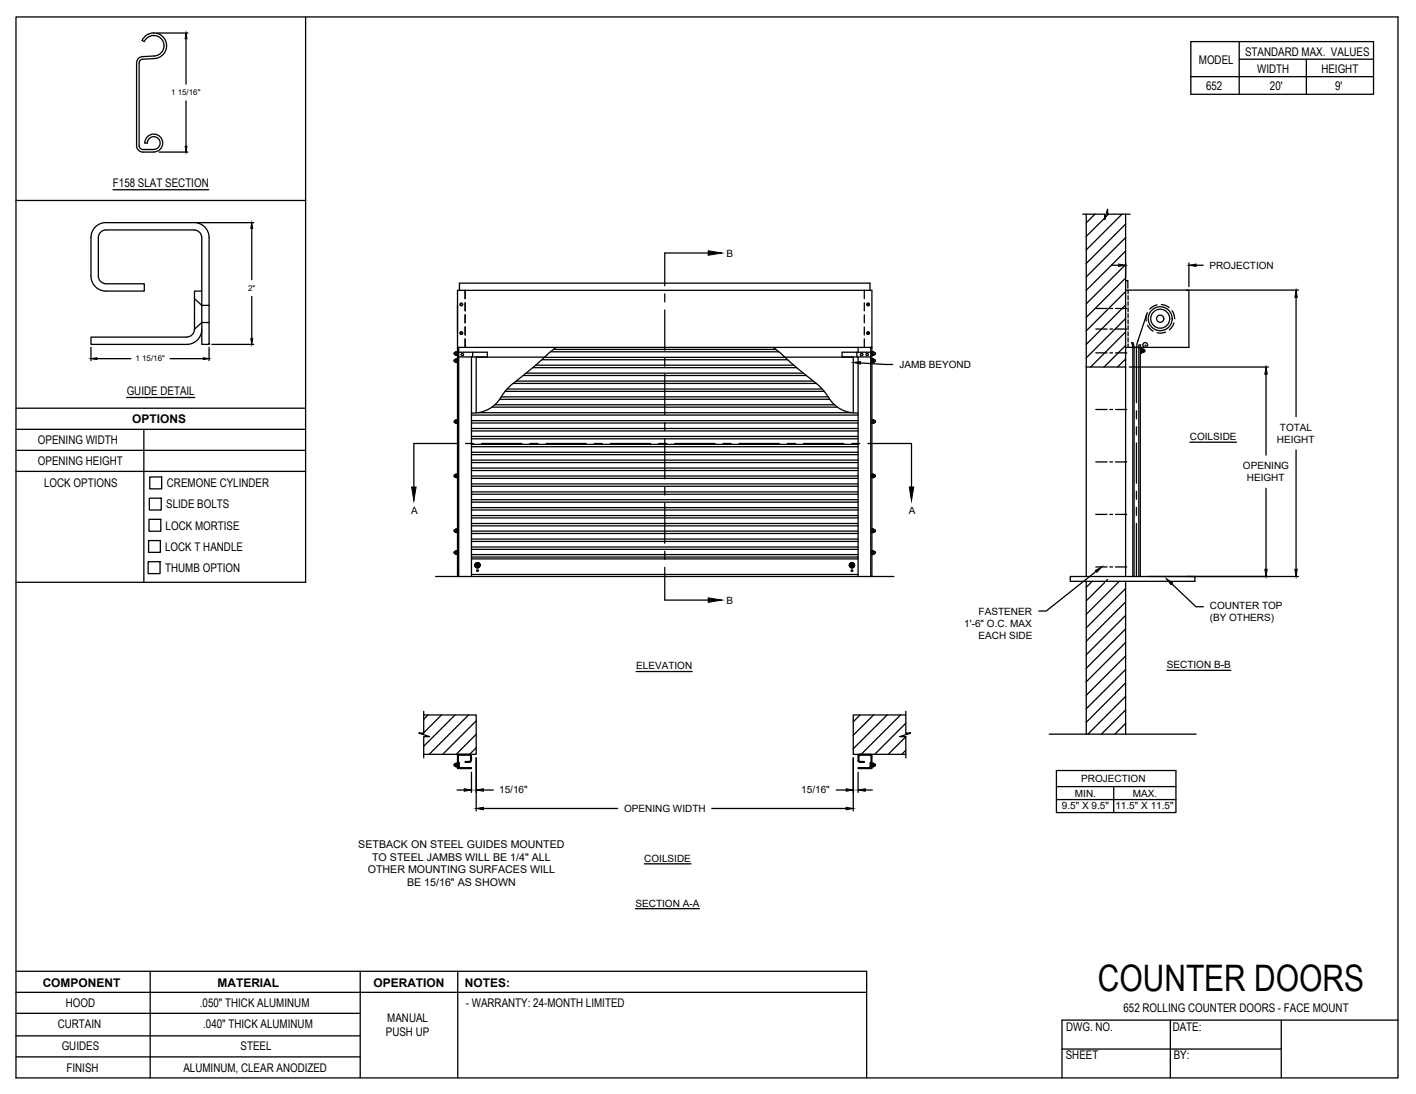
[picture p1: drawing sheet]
<svg xmlns="http://www.w3.org/2000/svg" width="279mm" height="216mm" viewBox="0 0 279 216" stroke-linecap="round" stroke-linejoin="round" font-family="sans-serif">
<!-- layer: ANNOTATIONS -->
<g fill="none" stroke="#000" stroke-width=".25">
<path d="M30.9 6.5h6.2M36.7 7.6v9M36.7 19.9v9M31.4 30h5.7M38.9 43.9h11.2M49.7 45.1v10.1M49.7 58.5v8.3M219.3 52.3h1.4M222.1 51.9v2.8M234.1 57.3h22.1M234.6 51.9v4.7M236 52.3h1.4"/>
<path d="M255.7 58.7v23.5M17.9 68.5v2.7M19.1 70.8h6.7M33.5 70.8h6.6M41.3 68.5v2.7M41.8 68h8.3M169.8 71.6l6.3 .3M222.8 72.4h27.5M249.8 73.9v15.9M234.8 87.3h9.2M249.8 96.4v16M255.7 88.8v23.6"/>
<path d="M216.3 112.8l-9.9 7.8h-1.4M226.6 113.8h29.6M231.2 115.2l4.8 4.5h1.4M125.5 132.5h11.1M230.2 132.3h12.6M90.2 155.9h1.4M93 152.4v4M94 149.6v10.4M95.4 159.6h26.5M95.4 155.9h1.9M140.4 159.6h26.6M165 155.9h2"/>
<path d="M168.4 149.6v10.4M169.3 152.4v4M170.7 155.9h1.4M208.4 152.1h23.6v8.3h-23.6zM208.4 155.2h23.6M208.4 157.8h23.6M219.8 155.2v5.2M125.4 179.3h12.6M127.1 170.5h9.2"/>
</g>
<g fill="#000" stroke="#000" stroke-width=".2">
<path d="M36.7 6.5l.2 1.1h-.4zM36.5 28.9h.4l-.2 1.1zM49.7 43.9l.2 1.2h-.4zM220.7 52.1l1.4 .2-1.4 .3zM234.6 52.3l1.4-.2v.5zM255.7 57.3l.3 1.4h-.5zM17.9 70.8l1.2-.2v.4zM40.1 70.6l1.2 .2-1.2 .2zM49.5 66.8h.4l-.2 1.2zM168.4 71.5l1.4-.1v.5zM249.8 72.4l.2 1.5h-.4zM216.1 112.6l1.3-.7-1 1z"/>
<path d="M230.2 114.2l1.2 .8-.3 .4zM249.6 112.4h.4l-.2 1.4zM255.5 112.4h.5l-.3 1.4zM91.6 155.7l1.4 .2-1.4 .2zM94 159.6l1.4-.3v.5zM94 155.9l1.4-.2v.4zM167 159.3l1.4 .3-1.4 .2zM167 155.7l1.4 .2-1.4 .2zM169.3 155.9l1.4-.2v.4z"/>
</g>
<!-- layer: SECTION CUTS -->
<g fill="none" stroke="#000" stroke-width=".25">
<path d="M131.2 58v1.6M139.7 49.9h-8.5v6.5M131.2 61.2v7.9M131.2 70.7v1.6M131.2 73.9v7.9M90.3 87.5h-8.6v8.6M91.9 87.5h1.6M95 87.5h8M104.6 87.5h1.6M107.7 87.5h8M117.3 87.5h1.6M120.4 87.5h8"/>
<path d="M130 87.5h1.6M131.2 83.4v1.6M131.2 86.6v7.9M131.2 96.1v1.6M131.2 99.3v7.9M133.1 87.5h8M142.7 87.5h1.6M145.8 87.5h8M155.4 87.5h1.6M158.5 87.5h8M168.1 87.5h1.6M171.2 87.5h8.7v8.6"/>
<path d="M131.2 108.8v1.6M131.2 112v6.4h8.5"/>
</g>
<path d="M139.7 49.5l2.8 .4-2.8 .5zM81.2 96.1h.9l-.4 2.7zM179.4 96.1h.9l-.4 2.7zM139.7 118l2.8 .4-2.8 .5z" fill="#000" stroke="#000" stroke-width=".2"/>
<!-- layer: PUSH UP -->
<g fill="none" stroke="#000" stroke-width=".25">
<path d="M90.7 57.3v-1.4h81v1.4M91.8 57.3v1.6M91.8 59.8v1.5M170.5 57.3v1.6M170.5 59.8v1.5M213.6 42.3h4.4v1l.5-2v1h4.5M214.3 42.3v71.5M216 42.3l-1.7 1.7M218 43l-3.7 3.7M218.7 42.3l-.6 .6M221.4 42.3l-7.1 7M222.1 57.3h12.5v11.3h-12.5"/>
<path d="M222.1 55.4h.4v1.5M222.1 44.2l-7.8 7.8M222.1 46.9l-7.8 7.8M222.1 49.5l-7.8 7.8M222.1 52.2l-7.8 7.8M222.1 42.3v71.5M222.1 54.9l-7.8 7.7M222.1 57.5l-7.8 7.8M222.6 57.3v.7M222.6 58.4v.7M222.6 59.5v.8M89.6 69.6v.3"/>
<path d="M89.6 71v.3M89.7 69.6l.2-.1v.6l-.1-.1M89.7 69.9l.1 .1M89.7 71.4h.1M89.8 71h-.1M89.8 71.4h.1M89.9 70.9h-.1M89.9 70.9v.6M90 69.6v.4M90 71.3l-.1-.4 .3-.1 .1 .7h-.4l.1-.1h.2M90 69.9v.2M90 71h.2"/>
<path d="M90 69.6h.2M90 70h.2M90.2 69.6v-.2h-.2v.2M90.2 69.9v.2h-.2M90.2 69.6v.4M90.3 68.6h81.7v-11.3h-81.7v56.5M90.5 68.6v45.2M90.5 69.5h5.7v.9h-5.7M91.8 62.1v1.6M91.8 64.5v1.6M91.8 66.9v1.7M93 70.4v43.4"/>
<path d="M93.3 69.5v.9M97.7 79.9h67M98.6 78.8h65.1M98.8 78.4a6.3 6.3 0 0 1-5.8 3.1M98.9 78.3h64.5M99.7 77.2h62.9M100.1 76.8h62.1M101.3 75.6l-1.4 1.3-1.1 1.5M101.9 75.2h58.6M103.2 74.1h55.9M103.8 73.6h54.7M105.1 72.6h52.1"/>
<path d="M105.7 72.1h50.9M106.9 71h48.5M107.4 70.5h47.5M107.5 70.5h-13.5v11M108.6 69.4h45.1M109.2 69h43.9M109.7 68.6l-1.4 1.1a67.4 67.4 0 0 1-7 5.9M152.5 68.6l8.5 7-59.7 .1M154.8 70.5h13.6v11M161 75.6l1.8 1.8a7.3 7.3 0 0 0 4.9 4l1.6 .1M169.1 69.5v.9M169.3 68.6v.9"/>
<path d="M169.3 70.4v43.4M170.5 62.1v1.6M170.5 64.5v1.6M170.5 66.9v1.7M171.8 69.5h-5.6v.9h5.6M171.8 68.6v45.2M172 68.6v45.2M172.1 71.4v.1M172.1 69.9v.2M172.1 71h.2M172.1 71.4h.3M172.1 70.1h.3"/>
<path d="M172.1 69.6h.2l.1 .4h-.3zM172.3 70.8v.2M172.3 69.4v.2M172.3 71.4v.1h-.2M172.3 69.9v.2M172.3 71v.3M172.3 70.8l-.2 .1v.4M172.3 69.4h-.2v.2M172.4 70.9h.1M172.4 70.9v.6M172.5 71.4h-.1M172.5 69.5h-.1v.5h.1"/>
<path d="M172.5 71l.2 .2-.2 .2M172.5 69.6h.2M172.7 69.6v.3l-.2 .1M214.3 72.4h7.8M216.2 69.6h2.2M216.2 64.9h2.2M216.2 60.9h2.2M219 69.6h.5M219 64.9h.5M219 60.9h.5M220.1 69.6h2.2M220.1 64.9h2.2"/>
<path d="M220.1 60.9h2.2M222.1 60.2l-7.8 7.8M222.1 62.9l-7.8 7.7M222.1 65.5l-6.9 6.9M222.1 68.2l-4.3 4.2M222.1 70.8l-1.6 1.6M222.6 60.7v.8M222.6 61.9v.8M222.6 63.1v.8M222.6 64.3v.8M222.6 65.5v.8M222.6 66.7v.8"/>
<path d="M222.6 67.9v.7M223.8 68.6l-.1-.3a.61 .61 0 0 0-.4-.7l.2 1v45.2M223.8 68.6h1.2v45.2M223.8 68.6v45.2M224.5 67.2l-.3 1.8v10.5M224.8 68.1l-.1 45.7M224.8 68.1h.3M225 68.8h.2v.9h-.2M225.1 68.1l-.1 .4M225.3 69.4v.2h.3l-.1-.2M225.3 69v-.1h.2v.1M225.3 69.4h.2"/>
<path d="M225.3 69.4v-.4l.2 .1v.3M225.8 69.1v.3M225.8 69.1l-.2-.1v.5l.2-.1M226 68.1l.2 .2h.2a.47 .47 0 0 0-.4-.7 .47 .47 0 0 0-.5 .5 .47 .47 0 0 0 .5 .5M226.3 62l-1.8 5.2M226.4 61.7l-.3 1 .1 .7M226.4 64.2l.5 .7 .6 .5M228.3 60.2l-.6 .2-.8 .6M229.2 60.1l.8 .2 .7 .4M230 65.5l-.9 .2h-.8M231.3 61.3l.3 .7 .2 .9M231.6 63.7l-.2 .6-.7 .8"/>
<path d="M89.6 93.8v.3M89.7 93.8l.2-.2v.6l-.1-.1M89.7 94.1h.1M89.7 83l-.1 .3 .2 .1M89.8 83l.1-.1v.6l-.1-.1M89.8 83l-.1 .1M90 93.7v.4M90 94.1v.1M90 93.5v.2M90 83.4h.2M90 93.6h.2M90 93.7h.2"/>
<path d="M90 94.1h.2M90 83v.4M90 83.4v.1M90 83v-.1h.3l-.1 .5M90 83h.3M90.2 93.5v.2M90.2 94.1v.2h-.2M90.2 93.7v.4M90.2 83.4v.1h-.2M93 97.5h76.3M93 97.1h76.3M93 98.6h76.3"/>
<path d="M93 99.1h76.3M93 94.4h76.3M93 93.9h76.3M93 95.5h76.3M93 96h76.3M93 91.3h76.3M93 90.8h76.3M93 92.4h76.3M93 92.9h76.3M93 88.2h76.3M93 87.7h76.3M93 89.3h76.3"/>
<path d="M93 89.7h76.3M93 86.6h76.3M93 86.1h76.3M93 83.5h76.3M93 83h76.3M93 84.6h76.3M93 85h76.3M93 81.9h76.3M94.5 81.4h73.4M97.1 80.3h68.1M172.1 94.1v.2M172.1 94.3h.3"/>
<path d="M172.1 93.6h.2M172.1 93.5v.2M172.1 83v.4M172.1 93.7h.2l.1 .4h-.3zM172.1 83.4v.1h.3M172.1 83v-.2h.3l-.1 .2M172.1 83h.3M172.1 83.4h.3M172.3 93.5v.2M172.3 94.1v.1M172.4 83.4v.1M172.4 83v.4"/>
<path d="M172.5 83l-.1-.1v.6l.1-.1M172.5 93.7l-.1-.1v.6l.1-.1M172.5 93.7l.2 .2-.2 .2M172.6 83l.1 .1M172.7 83v.4M172.7 83.4h-.2M216.2 91.2h2.2M216.2 80.8h2.2M219 91.2h.5M219 80.8h.5M220.1 91.2h2.2M220.1 80.8h2.2"/>
<path d="M224.2 81.1v1.6M224.2 84.2v1.6M224.2 87.4v8M224.2 96.9v1.6M86 113.8h90.4M89.6 104.6v.3M89.6 108.9v.3M89.7 104.6l.2-.1v.5h-.1M89.7 104.9l.1 .1M89.7 109.2l.1 .1M89.9 108.8l-.2 .1M89.9 108.8v.5h-.1"/>
<path d="M90 104.6v.3M90 108.9l-.1 .5h.3v-.5M90 104.6h.2v.3M90 108.9h.2M90 109.2h.2M90 104.9h.2M90.2 104.5v-.1h-.2v.2M90.2 108.9v-.2h-.2v.2M90.2 104.9v.2h-.2v-.2M93 108.4h76.3M93 108h76.3M93 100.6h76.3"/>
<path d="M93 100.2h76.3M93 103.8h76.3M93 103.3h76.3M93 101.7h76.3M93 102.2h76.3M93 106.8h76.3M93 106.4h76.3M93 104.8h76.3M93 105.3h76.3M93 109.9h76.3M93 109.5h76.3M93 110.3h76.3"/>
<path d="M93 113.4h76.3M94 111.6l-.2 .2M94 111.1l-.3 .3M94.1 111.6l-.3 .3M94.1 111.7l-.2 .2M94.1 111l-.4 .5M94.1 111.7l-.2 .3M94.2 111.7l-.2 .3M94.2 111l-.5 .6M94.3 111l-.6 .7M94.4 111.1l-.7 .6M94.4 111.1l-.7 .7"/>
<path d="M94.5 111.1l-.3 .3M94.6 111.1l-.3 .3M94.6 111.2l-.3 .2M94.6 111.2l-.2 .3M94.7 111.3l-.3 .2M94.7 111.3l-.7 .7M94.7 111.7l-.3 .3M94.7 111.4l-.6 .7M94.7 111.5l-.5 .6M94.7 111.6l-.4 .5M167.6 111.5l.6 .6M167.6 111.5l.5 .6"/>
<path d="M167.6 111.6l.4 .5M167.6 111.4l.7 .7M167.6 111.7l.3 .3M167.6 111.3l.7 .7M167.7 111.3l.2 .2M167.7 111.2l.3 .3M167.7 111.2l.3 .2M167.8 111.1l.2 .3M167.8 111.1l.3 .3M167.9 111.1l.7 .7M167.9 111.1l.7 .6M168 111l.6 .7"/>
<path d="M168.1 111l.5 .6M168.1 111.7l.3 .3M168.2 111l.4 .5M168.2 111.7l.2 .3M168.2 111.7l.3 .2M168.3 111.6l.2 .3M168.3 111.6l.3 .2M168.3 111.1l.3 .3M172.1 109.2v.2M172.1 104.9v.2M172.1 108.9h.2v.3M172.1 109.2h.3"/>
<path d="M172.1 108.9v.3M172.1 104.6h.2l.1 .3h-.3zM172.3 108.7v.2M172.3 104.4v.2M172.3 109.2v.2h-.2M172.3 104.9v.2h-.2M172.3 108.7h-.2v.2M172.3 104.4h-.2v.1M172.4 108.8h.1M172.4 108.8v.5h.1M172.5 104.5h-.1v.5h.1M172.5 104.5l.2 .2v.2"/>
<path d="M172.5 108.8l.2 .1M172.7 108.9v.2l-.2 .2M172.7 104.9l-.2 .1M211.2 113.8h24.6v.9h-24.6zM214.3 114.7v30.2M215.5 114.7l-1.2 1.2M216.2 111.9h2.2M216.2 101.5h2.2M218 115l-3.7 3.6M218.5 114.4l-.2 .2M219 111.9h.5M219 101.5h.5"/>
<path d="M220.1 111.9h2.2M220.1 101.5h2.2M220.9 114.7l-6.6 6.5M222.1 114.7v30.2M222.1 116.1l-7.8 7.8M222.1 118.8l-7.8 7.8M224.2 100.1v1.6M224.2 103.3v10.5M222.1 121.5l-7.8 7.7M222.1 124.1l-7.8 7.8M222.1 126.8l-7.8 7.8M222.1 129.5l-7.8 7.7"/>
<path d="M222.1 132.1l-7.8 7.8M222.1 134.8l-7.8 7.8M222.1 137.4l-7.4 7.5M83.5 144.7l-.2 .2M83.6 141.1h10.4v7.8h-10.4M83.6 140.4v4.3h-1l2.2 .7h-1.2v4.2M84.5 141.1l-.9 .9M87.1 141.1l-3.5 3.5M89.6 150.8v.3M89.7 150.8l.2-.1v.5h-.1M89.7 151.1l.1 .1M89.8 141.1l-6.2 6.2"/>
<path d="M90 150.8v.3M90 151.1v.2M90 150.8h.2M90 151.2h.2M90.2 150.8v-.2h-.3l.1 .2M90.2 151.1v.2h-.2M90.2 150.8v.3M90.3 151.2l.3 .1M90.3 149.2v2.5h.1v-2.5M90.3 150.7v.6M90.4 150.5h.2l.1 1h2.3v.2l-2.4-.1-.2-.3zM90.6 150.6l-.3 .2"/>
<path d="M90.6 148.8l-.3 .4M92.5 141.1l-7.8 7.8M92.7 149l.1 .2M92.7 148.8l.3 .4M92.7 149h-2.1l-.2 .2M92.7 150.3h-.9v.2h.9M92.8 150.1l-.1 .2M92.9 149.2v.9M93 150.1l-.3 .3M93 149.2v.9M94 147.6l-1.3 1.3h-2.1M94 142.3l-6.6 6.6"/>
<path d="M94 144.9l-4 4M169.3 150.1l.4 .4h.8v-.2h-.8M169.3 151.5h2.2l.2-.2v-.8h.2v.8l-.2 .3-2.4 .1zM169.3 149.2v.9M169.5 149.2l.2-.2h2l.2 .2M169.5 150.1l.1 .2M169.5 149.2v.9M169.6 148.8l-.3 .4M169.7 148.9h2M169.7 141.1l-1.3 1.3M171.7 148.8l.3 .4M171.7 150.6l.3 .2"/>
<path d="M171.9 149.2v2.5h.1v-2.5M172 151.2l-.3 .1M172 150.7v.6M172.1 151.1v.2M172.1 151.3h.3M172.1 150.8h.2l.1 .4-.3-.1zM172.3 150.6v.2M172.3 151.1v.2M172.3 150.6h-.2v.2M172.4 141.1l-4 4M172.5 150.7h-.1v.5h.1M172.5 150.7l.2 .1"/>
<path d="M172.7 150.8v.3l-.2 .1M175 141.1l-6.6 6.7M177.7 141.1l-7.8 7.8M178.7 141.1h-10.3v7.8h10.3M178.7 140.4v4.3h1l-2.2 .7h1.2v4.2M178.7 142.7l-6.1 6.2M178.7 145.4l-3.4 3.5M178.7 148.1l-.8 .8M179.5 144.7l-.2 .1M207 144.9h29M222.1 140.1l-4.8 4.8M222.1 142.8l-2.1 2.1"/>
<circle cx="91" cy="65.7" r=".24"/>
<circle cx="91" cy="60.1" r=".24"/>
<circle cx="91.2" cy="70" r=".24"/>
<circle cx="170" cy="70" r=".24"/>
<circle cx="171.1" cy="70" r=".24"/>
<circle cx="171.3" cy="65.7" r=".24"/>
<circle cx="171.3" cy="60.1" r=".24"/>
<circle cx="228.9" cy="62.9" r="1.87"/>
<circle cx="228.9" cy="62.9" r="2.36"/>
<circle cx="228.9" cy="62.9" r=".71"/>
<circle cx="94.2" cy="111.5" r=".52"/>
<circle cx="94.2" cy="111.5" r=".16"/>
<circle cx="94.2" cy="112.6" r=".16"/>
<circle cx="168.1" cy="111.5" r=".52"/>
<circle cx="168.1" cy="111.5" r=".16"/>
<circle cx="168.1" cy="112.6" r=".16"/>
</g>
<path d="M225.2 69.7h.1" fill="none" stroke="#000" stroke-width=".2"/>
<!-- layer: DETAILS -->
<g fill="none" stroke="#000" stroke-width=".25">
<path d="M28 8l.5 .2M28.1 11.2a1.26 1.26 0 0 0-1.2 1.2v16.4a1.26 1.26 0 0 0 1.3 1.2h2.1a1.77 1.77 0 0 0 1.8-1.8 1.77 1.77 0 0 0-1.8-1.7 1.77 1.77 0 0 0-1.7 1.7h.5a1.27 1.27 0 0 1 1.3-1.2 1.27 1.27 0 0 1 1.2 1.2 1.27 1.27 0 0 1-1.2 1.3h-2.2a.75 .75 0 0 1-.7-.7v-16.4a.75 .75 0 0 1 .7-.7M30.3 6.5a2.51 2.51 0 0 0-2.3 1.5M30.3 7a2.02 2.02 0 0 0-1.8 1.2M30.3 6.5h.1M30.3 7h.1M30.3 7a2.02 2.02 0 0 1 2.1 2 2.02 2.02 0 0 1-2 2l-2.3 .2M30.3 6.5a2.53 2.53 0 0 1 2.6 2.5 2.53 2.53 0 0 1-2.4 2.6l-2.3 .1M20.9 43.9a2.95 2.95 0 0 0-3 3v7.6a2.95 2.95 0 0 0 3 2.9h7.6v-1.4h-7.6a1.49 1.49 0 0 1-1.5-1.5v-7.6a1.49 1.49 0 0 1 1.5-1.5h17.4M20.9 43.9h17.4M38.3 43.9a2.95 2.95 0 0 1 3 3v21.1h-1.5v-21.1a1.54 1.54 0 0 0-1.5-1.5M38.4 58.9l1.4 1.4h1.5"/>
<path d="M39.8 57.4h-1.4v7.6a1.54 1.54 0 0 1-1.5 1.5M39.8 65a2.95 2.95 0 0 1-2.9 3h-19v-1.5h19M41.3 63.6h-1.5l-1.4 1.4"/>
</g>
<path d="M41.3 68h.1" fill="none" stroke="#000" stroke-width=".2"/>
<!-- layer: TITLE BLOCK -->
<g fill="none" stroke="#000" stroke-width=".25">
<path d="M3.2 3.3h272.6v209.4h-272.6zM60.3 3.3v111.6h-57.1M235 8.2h36v10.4h-36zM235 15.1h36M244.5 11.7h26.5M244.5 8.2v10.4M3.2 39.6h57.1M22.3 37.4h18.9M25 78.4h13.4M3.2 88.9h57.1M3.2 93h57.1M3.2 84.7h57.1"/>
<path d="M3.2 80.6h57.1M28.4 84.7v30.2M29.5 98.3h2.3v2.3h-2.3zM29.5 94.1h2.4v2.4h-2.4zM29.2 110.8h2.4v2.4h-2.4zM29.3 106.7h2.3v2.3h-2.3zM29.4 102.5h2.3v2.3h-2.3zM3.2 200h67.9M3.2 195.8h167.8M3.2 191.7h167.8v21M29.6 191.7v21M71.1 191.7v21"/>
<path d="M90.3 191.7v21M3.2 208.6h67.9M3.2 204.4h67.9M209.6 207h43.2M230.9 201.3v11.4M252.8 201.3v11.4M275.8 201.3h-66.2v11.4"/>
</g>
<!-- layer: 0 -->
<path d="M257.8 11.7v6.9" fill="none" stroke="#000" stroke-width=".25"/>
<text font-size="7.2" x="216.6" y="195.5">COUNTER DOORS</text>
<g font-size="2.4">
<text x="245.7" y="11.1">STANDARD MAX. VALUES</text>
<text x="236.6" y="12.7">MODEL</text>
<text x="238" y="17.8">652</text>
<text x="248.1" y="14.4">WIDTH</text>
<text x="250.6" y="17.8">20'</text>
<text x="260.7" y="14.4">HEIGHT</text>
<text x="263.4" y="17.8">9'</text>
<text x="22.3" y="36.9">F158 SLAT SECTION</text>
<text x="25" y="78">GUIDE DETAIL</text>
<text x="26.1" y="83.4">OPTIONS</text>
<text x="7.5" y="87.7">OPENING WIDTH</text>
<text x="7.5" y="91.8">OPENING HEIGHT</text>
<text x="8.7" y="96.2">LOCK OPTIONS</text>
<text x="32.8" y="100.4">SLIDE BOLTS</text>
<text x="32.9" y="96.2">CREMONE CYLINDER</text>
<text x="32.7" y="104.5">LOCK MORTISE</text>
<text x="32.6" y="108.7">LOCK T HANDLE</text>
<text x="32.6" y="112.9">THUMB OPTION</text>
<text x="8.4" y="194.7">COMPONENT</text>
<text x="42.9" y="194.7">MATERIAL</text>
<text x="73.7" y="194.7">OPERATION</text>
<text x="91.7" y="194.7">NOTES:</text>
<text x="11.4" y="202.8">CURTAIN</text>
<text x="13" y="198.8">HOOD</text>
<text x="39.4" y="198.6">.050&quot; THICK ALUMINUM</text>
<text x="40.1" y="202.9">.040&quot; THICK ALUMINUM</text>
<text x="76.4" y="201.6">MANUAL</text>
<text x="91.9" y="198.6">- WARRANTY: 24-MONTH LIMITED</text>
<text x="210.4" y="203.6">DWG. NO.</text>
<text x="221.7" y="199.8">652 ROLLING COUNTER DOORS - FACE MOUNT</text>
<text x="231.4" y="203.4">DATE:</text>
<text x="12.2" y="207.3">GUIDES</text>
<text x="47.5" y="207.2">STEEL</text>
<text x="76.1" y="204.5">PUSH UP</text>
<text x="210.3" y="209.1">SHEET</text>
<text x="231.6" y="209">BY:</text>
<text x="13.1" y="211.5">FINISH</text>
<text x="36.2" y="211.6">ALUMINUM, CLEAR ANODIZED</text>
</g>
<g font-size="2.1">
<text x="70.7" y="167.3">SETBACK ON STEEL GUIDES MOUNTED</text>
<text x="72.6" y="172.4">OTHER MOUNTING SURFACES WILL</text>
<text x="73.4" y="169.8">TO STEEL JAMBS WILL BE 1/4&quot; ALL</text>
<text x="80.3" y="174.9">BE 15/16&quot; AS SHOWN</text>
</g>
<g font-size="2">
<text x="143.3" y="50.7">B</text>
<text x="238.6" y="53">PROJECTION</text>
<text x="177.5" y="72.6">JAMB BEYOND</text>
<text x="234.8" y="86.8">COILSIDE</text>
<text x="251.9" y="87.4">HEIGHT</text>
<text x="252.6" y="85">TOTAL</text>
<text x="245.3" y="92.6">OPENING</text>
<text x="246" y="95">HEIGHT</text>
<text x="81.1" y="101.4">A</text>
<text x="179.3" y="101.4">A</text>
<text x="143.3" y="119.2">B</text>
<text x="190.3" y="123.7">1'-6&quot; O.C. MAX</text>
<text x="193.1" y="121.3">FASTENER</text>
<text x="238.7" y="122.6">(BY OTHERS)</text>
<text x="238.7" y="120.3">COUNTER TOP</text>
<text x="193.1" y="126">EACH SIDE</text>
<text x="230.2" y="131.9">SECTION B-B</text>
<text x="125.5" y="132.1">ELEVATION</text>
<text x="213.3" y="154.4">PROJECTION</text>
<text x="98.5" y="156.6">15/16&quot;</text>
<text x="123.1" y="160.3">OPENING WIDTH</text>
<text x="158.1" y="156.6">15/16&quot;</text>
<text x="209.5" y="159.6">9.5&quot; X 9.5&quot;</text>
<text x="212.1" y="157.2">MIN.</text>
<text x="220.1" y="159.6">11.5&quot; X 11.5&quot;</text>
<text x="223.5" y="157.2">MAX.</text>
<text x="127.1" y="170.1">COILSIDE</text>
<text x="125.4" y="178.9">SECTION A-A</text>
</g>
<g font-size="1.6">
<text x="33.8" y="18.8">1 15/16&quot;</text>
<text x="49" y="57.4">2&quot;</text>
<text x="26.7" y="71.3">1 15/16&quot;</text>
</g>
</svg>
